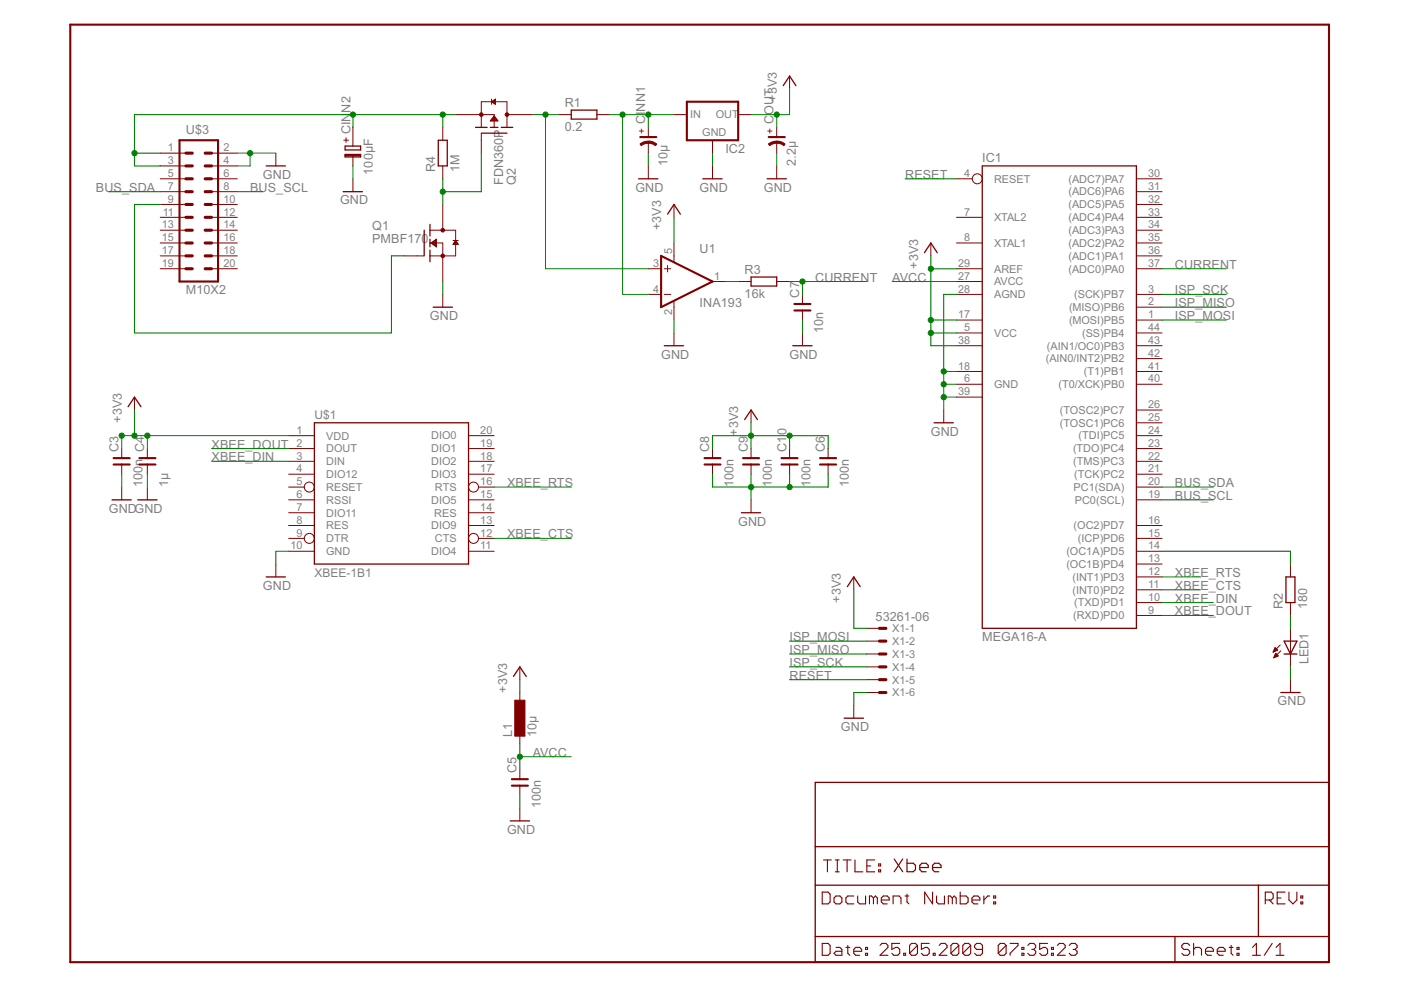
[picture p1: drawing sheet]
<svg xmlns="http://www.w3.org/2000/svg" width="297mm" height="210mm" viewBox="0 0 297 210" stroke-linecap="round" stroke-linejoin="round" font-family="sans-serif">
<g fill="#800000" stroke="#800000" stroke-width=".28">
<path d="M66.7 89.6h32.6z"/>
<path d="M99.3 89.6v30z"/>
<path d="M66.7 119.6h32.6z"/>
<path d="M66.7 89.6v30z"/>
<path d="M208.3 35.2h32.6z"/>
<path d="M240.9 35.2v98z"/>
<path d="M208.3 133.2h32.6z"/>
<path d="M208.3 35.2v98z"/>
<path d="M121.1 25.3h5.5z"/>
<path d="M121.1 23.3h5.5z"/>
<path d="M126.6 23.3v2z"/>
<path d="M121.1 23.3v2z"/>
<path d="M167.4 16.1l1.4 2.1z"/>
<path d="M167.4 16.1l-1.3 2.1z"/>
<path d="M142.9 43.3l1.4 2.1z"/>
<path d="M142.9 43.3l-1.4 2.1z"/>
<path d="M140.8 73.3h4.1z"/>
<path d="M149 37.9h4.1z"/>
<path d="M135.4 37.9h4.1z"/>
<path d="M162.6 37.9h4.1z"/>
<path d="M56.4 122.3h4.1z"/>
<path d="M23.7 106h4.1z"/>
<path d="M29.2 106h4.1z"/>
<path d="M28.5 84.2l1.4 2z"/>
<path d="M28.5 84.2l-1.3 2z"/>
<path d="M198 89.6h4.1z"/>
<path d="M108.2 174.1h4.1z"/>
<path d="M110.2 141.4l1.4 2z"/>
<path d="M110.2 141.4l-1.3 2z"/>
<path d="M159.2 60.6h5.5z"/>
<path d="M159.2 58.7h5.5z"/>
<path d="M164.7 58.7v1.9z"/>
<path d="M159.2 58.7v1.9z"/>
<path d="M168.1 73.3h4.1z"/>
<path d="M56.4 35.2h4.1z"/>
<path d="M91.2 50.7v.8z"/>
<path d="M91.2 51.5v.8z"/>
<path d="M91.2 47.6v1.2z"/>
<path d="M91.2 48.8v1.2z"/>
<path d="M91.2 53v1.3z"/>
<path d="M91.2 54.3v1.2z"/>
<path d="M89.9 48.8v5.5z"/>
<path d="M104.8 27h.8z"/>
<path d="M103.9 27h.9z"/>
<path d="M107.5 27h1.2z"/>
<path d="M106.3 27h1.2z"/>
<path d="M102 27h1.3z"/>
<path d="M100.8 27h1.2z"/>
<path d="M102 28.2h5.5z"/>
<path d="M94.8 29.7v5.5z"/>
<path d="M92.9 29.7v5.5z"/>
<path d="M92.9 29.7h1.9z"/>
<path d="M92.9 35.2h1.9z"/>
<path d="M91.8 65.1h4.1z"/>
<path d="M197.4 51.5l1.3 2.1z"/>
<path d="M197.4 51.5l-1.4 2.1z"/>
<path d="M157.2 108.7h4.1z"/>
<path d="M159.2 86.9l1.4 2.1z"/>
<path d="M159.2 86.9l-1.3 2.1z"/>
<path d="M181 122.3l1.4 2.1z"/>
<path d="M181 122.3l-1.3 2.1z"/>
<path d="M179 152.3h4.1z"/>
<path d="M73.2 33h1.6z"/>
<path d="M74.8 33h1.7z"/>
<path d="M73.2 31.8h3.3z"/>
<path d="M76.5 31v.8z"/>
<path d="M73.2 31v.8z"/>
<path d="M73.2 31h1.6z"/>
<path d="M74.8 31h1.7z"/>
<path d="M73.2 33v.3z"/>
<path d="M73.2 32.7v.3z"/>
<path d="M73.2 32.7h3.3z"/>
<path d="M76.5 32.7v.3z"/>
<path d="M76.5 33v.3z"/>
<path d="M73.2 33.3h3.3z"/>
<path d="M72.8 40.6h4.1z"/>
<path d="M275 135.9l-1.4 2.8z"/>
<path d="M272.2 135.9l1.4 2.8z"/>
<path d="M273.6 138.7h1.4z"/>
<path d="M272.2 138.7h1.4z"/>
<path d="M273.6 135.9h1.4z"/>
<path d="M272.2 135.9h1.4z"/>
<path d="M271.6 146.8h4.1z"/>
<path d="M274.6 122.3v5.5z"/>
<path d="M272.6 122.3v5.5z"/>
<path d="M272.6 122.3h2z"/>
<path d="M272.6 127.8h2z"/>
<path d="M172.8 204h76.3z"/>
<path d="M266.8 187.7h15z"/>
<path d="M172.8 198.6v5.4z"/>
<path d="M172.8 198.6h76.3z"/>
<path d="M172.8 187.7v10.9z"/>
<path d="M281.8 187.7v10.9z"/>
<path d="M249.1 198.6v5.4z"/>
<path d="M249.1 198.6h17.7z"/>
<path d="M249.1 204h32.7z"/>
<path d="M266.8 187.7v10.9z"/>
<path d="M172.8 187.7h94z"/>
<path d="M266.8 198.6h15z"/>
<path d="M281.8 198.6v5.4z"/>
<path d="M172.8 179.5v8.2z"/>
<path d="M172.8 165.9h109z"/>
<path d="M281.8 165.9v13.6z"/>
<path d="M172.8 179.5h109z"/>
<path d="M172.8 165.9v13.6z"/>
<path d="M281.8 179.5v8.2z"/>
</g>
<g fill="#800000" stroke="#800000" stroke-width=".21">
<path d="M61.2 92.4h5.5z"/>
<path d="M61.2 95.1h5.5z"/>
<path d="M61.2 97.8h5.5z"/>
<path d="M61.2 100.5h5.5z"/>
<path d="M61.2 103.3h3.3z"/>
<path d="M61.2 106h5.5z"/>
<path d="M61.2 108.7h5.5z"/>
<path d="M61.2 111.4h5.5z"/>
<path d="M61.2 114.2h3.3z"/>
<path d="M61.2 116.9h5.5z"/>
<path d="M99.3 116.9h5.5z"/>
<path d="M101.5 114.2h3.3z"/>
<path d="M99.3 111.4h5.5z"/>
<path d="M99.3 108.7h5.5z"/>
<path d="M99.3 106h5.5z"/>
<path d="M101.5 103.3h3.3z"/>
<path d="M99.3 100.5h5.5z"/>
<path d="M99.3 97.8h5.5z"/>
<path d="M99.3 95.1h5.5z"/>
<path d="M99.3 92.4h5.5z"/>
<path d="M240.9 37.9h5.5z"/>
<path d="M240.9 40.6h5.5z"/>
<path d="M240.9 43.3h5.5z"/>
<path d="M240.9 46.1h5.5z"/>
<path d="M240.9 48.8h5.5z"/>
<path d="M240.9 51.5h5.5z"/>
<path d="M240.9 54.3h5.5z"/>
<path d="M240.9 57h5.5z"/>
<path d="M240.9 62.4h5.5z"/>
<path d="M240.9 65.1h5.5z"/>
<path d="M240.9 67.9h5.5z"/>
<path d="M240.9 70.6h5.5z"/>
<path d="M240.9 73.3h5.5z"/>
<path d="M240.9 76h5.5z"/>
<path d="M240.9 78.8h5.5z"/>
<path d="M240.9 81.5h5.5z"/>
<path d="M240.9 86.9h5.5z"/>
<path d="M240.9 89.6h5.5z"/>
<path d="M240.9 92.4h5.5z"/>
<path d="M240.9 95.1h5.5z"/>
<path d="M240.9 97.8h5.5z"/>
<path d="M240.9 100.5h5.5z"/>
<path d="M240.9 103.3h5.5z"/>
<path d="M240.9 106h5.5z"/>
<path d="M202.8 62.4h5.5z"/>
<path d="M202.8 59.7h5.5z"/>
<path d="M202.8 57h5.5z"/>
<path d="M202.8 51.5h5.5z"/>
<path d="M202.8 46.1h5.5z"/>
<path d="M202.8 78.8h5.5z"/>
<path d="M202.8 84.2h5.5z"/>
<path d="M202.8 37.9h3.3z"/>
<path d="M240.9 130.5h5.5z"/>
<path d="M240.9 127.8h5.5z"/>
<path d="M240.9 125.1h5.5z"/>
<path d="M240.9 122.3h5.5z"/>
<path d="M240.9 119.6h5.5z"/>
<path d="M240.9 116.9h5.5z"/>
<path d="M240.9 114.2h5.5z"/>
<path d="M240.9 111.4h5.5z"/>
<path d="M202.8 67.9h5.5z"/>
<path d="M202.8 70.6h5.5z"/>
<path d="M202.8 73.3h5.5z"/>
<path d="M202.8 81.5h5.5z"/>
<path d="M142.9 24.3h2.7z"/>
<path d="M151.1 29.7v2.8z"/>
<path d="M156.5 24.3h2.7z"/>
<path d="M137.5 62.4h2.7z"/>
<path d="M137.5 57h2.7z"/>
<path d="M151.1 59.7h2.7z"/>
<path d="M141.5 56.3v1.4z"/>
<path d="M140.8 57h1.4z"/>
<path d="M140.8 62.4h1.4z"/>
<path d="M142.9 54.3v1.2z"/>
<path d="M142.9 63.9v1.2z"/>
<path d="M142.9 51.5v2.8z"/>
<path d="M142.9 65.1v2.8z"/>
<path d="M126.6 24.3h2.7z"/>
<path d="M118.4 24.3h2.7z"/>
<path d="M167.4 16.1v2.8z"/>
<path d="M142.9 43.3v2.8z"/>
<path d="M142.9 70.6v2.7z"/>
<path d="M137.5 27v2.1z"/>
<path d="M137.5 30.1v2.4z"/>
<path d="M164.7 27v2.1z"/>
<path d="M164.7 30.1v2.4z"/>
<path d="M151.1 35.2v2.7z"/>
<path d="M137.5 35.2v2.7z"/>
<path d="M164.7 35.2v2.7z"/>
<path d="M25.8 98.5v2z"/>
<path d="M25.8 95.1v2z"/>
<path d="M31.2 98.5v2z"/>
<path d="M31.2 95.1v2z"/>
<path d="M58.5 119.6v2.7z"/>
<path d="M25.8 103.3v2.7z"/>
<path d="M31.2 103.3v2.7z"/>
<path d="M28.5 84.2v2.7z"/>
<path d="M200.1 86.9v2.7z"/>
<path d="M110.2 155v2.7z"/>
<path d="M110.2 146.8v2.7z"/>
<path d="M110.2 166.6v2z"/>
<path d="M110.2 163.2v2z"/>
<path d="M110.2 171.3v2.8z"/>
<path d="M110.2 141.4v2.7z"/>
<path d="M175.6 98.5v2z"/>
<path d="M175.6 95.1v2z"/>
<path d="M164.7 59.7h2.7z"/>
<path d="M156.5 59.7h2.7z"/>
<path d="M170.1 65.8v2.1z"/>
<path d="M170.1 62.4v2.1z"/>
<path d="M170.1 70.6v2.7z"/>
<path d="M58.5 32.5v2.7z"/>
<path d="M34 32.5h5.4z"/>
<path d="M44.9 32.5h5.4z"/>
<path d="M34 35.2h5.4z"/>
<path d="M44.9 35.2h5.4z"/>
<path d="M34 37.9h5.4z"/>
<path d="M44.9 37.9h5.4z"/>
<path d="M34 40.6h5.4z"/>
<path d="M44.9 40.6h5.4z"/>
<path d="M34 43.3h5.4z"/>
<path d="M44.9 43.3h5.4z"/>
<path d="M34 46.1h5.4z"/>
<path d="M44.9 46.1h5.4z"/>
<path d="M34 48.8h5.4z"/>
<path d="M44.9 48.8h5.4z"/>
<path d="M34 51.5h5.4z"/>
<path d="M44.9 51.5h5.4z"/>
<path d="M34 54.3h5.4z"/>
<path d="M44.9 54.3h5.4z"/>
<path d="M34 57h5.4z"/>
<path d="M44.9 57h5.4z"/>
<path d="M93.9 54.3v5.4z"/>
<path d="M85.7 54.3h2.7z"/>
<path d="M88.4 54.3h1.5z"/>
<path d="M91.2 51.5h2.7z"/>
<path d="M93.9 51.5v2.8z"/>
<path d="M91.2 48.8h2.7z"/>
<path d="M91.2 54.3h2.7z"/>
<path d="M96.6 48.8v2.2z"/>
<path d="M96.6 51v3.3z"/>
<path d="M93.9 54.3h2.7z"/>
<path d="M93.9 48.8h2.7z"/>
<path d="M96.6 51h.6z"/>
<path d="M96.1 51h.5z"/>
<path d="M96.6 51l-.5 .8z"/>
<path d="M96.1 51.8h1.1z"/>
<path d="M96.6 51l.6 .8z"/>
<path d="M96.1 51.8h1z"/>
<path d="M96.2 51.7h.8z"/>
<path d="M96.2 51.5h.8z"/>
<path d="M96.3 51.4h.6z"/>
<path d="M96.4 51.3h.4z"/>
<path d="M96.5 51.1h.2z"/>
<path d="M91.4 51.5l1.1-.8z"/>
<path d="M92.5 50.7v1.6z"/>
<path d="M91.4 51.5l1.1 .8z"/>
<path d="M92.3 52.2h.2z"/>
<path d="M92.1 52h.4z"/>
<path d="M91.9 51.9h.6z"/>
<path d="M91.8 51.8h.7z"/>
<path d="M91.6 51.7h.9z"/>
<path d="M91.4 51.5h1.1z"/>
<path d="M91.6 51.4h.9z"/>
<path d="M91.8 51.3h.7z"/>
<path d="M91.9 51.1h.6z"/>
<path d="M92.1 51h.4z"/>
<path d="M92.3 50.9h.2z"/>
<path d="M93.9 43.3v5.5z"/>
<path d="M96.6 24.3h5.4z"/>
<path d="M102 29.7v2.8z"/>
<path d="M102 28.3v1.4z"/>
<path d="M104.8 24.3v2.7z"/>
<path d="M102 24.3h2.8z"/>
<path d="M107.5 24.3v2.7z"/>
<path d="M102 24.3v2.7z"/>
<path d="M104.2 21.6h3.3z"/>
<path d="M102 21.6h2.2z"/>
<path d="M102 21.6v2.7z"/>
<path d="M107.5 21.6v2.7z"/>
<path d="M104.2 21.6v.5z"/>
<path d="M104.2 21v.6z"/>
<path d="M104.2 21.6l.9-.6z"/>
<path d="M105.1 21v1.1z"/>
<path d="M104.2 21.6l.9 .5z"/>
<path d="M104.9 22h.2z"/>
<path d="M104.7 21.9h.4z"/>
<path d="M104.5 21.8h.6z"/>
<path d="M104.3 21.6h.8z"/>
<path d="M104.4 21.5h.7z"/>
<path d="M104.6 21.4h.5z"/>
<path d="M104.8 21.2h.3z"/>
<path d="M104.8 24.6l.8 1.1z"/>
<path d="M103.9 25.7h1.7z"/>
<path d="M104.8 24.6l-.9 1.1z"/>
<path d="M104 25.6h1.5z"/>
<path d="M104.1 25.4h1.3z"/>
<path d="M104.2 25.3h1.1z"/>
<path d="M104.3 25.2h.9z"/>
<path d="M104.4 25h.7z"/>
<path d="M104.5 24.9h.5z"/>
<path d="M104.6 24.8h.3z"/>
<path d="M104.7 24.6h.1z"/>
<path d="M107.5 24.3h5.4z"/>
<path d="M93.9 27v2.7z"/>
<path d="M93.9 35.2v2.7z"/>
<path d="M93.9 62.4v2.7z"/>
<path d="M197.4 51.5v2.8z"/>
<path d="M151.1 98.5v2z"/>
<path d="M151.1 95.1v2z"/>
<path d="M159.2 98.5v2z"/>
<path d="M159.2 95.1v2z"/>
<path d="M167.4 98.5v2z"/>
<path d="M167.4 95.1v2z"/>
<path d="M159.2 106v2.7z"/>
<path d="M159.2 86.9v2.7z"/>
<path d="M183.7 133.2h2.8z"/>
<path d="M183.7 135.9h2.8z"/>
<path d="M183.7 138.7h2.8z"/>
<path d="M183.7 141.4h2.8z"/>
<path d="M183.7 144.1h2.8z"/>
<path d="M183.7 146.8h2.8z"/>
<path d="M181 122.3v2.8z"/>
<path d="M181 149.5v2.8z"/>
<path d="M74.8 33v2.2z"/>
<path d="M74.8 27v4z"/>
<path d="M72.9 29.7h1z"/>
<path d="M73.4 29.2v1z"/>
<path d="M74.8 37.9v2.7z"/>
<path d="M273.6 138.7v2.7z"/>
<path d="M273.6 133.2v2.7z"/>
<path d="M273.6 135.9v2.8z"/>
<path d="M271.4 136.8l-1.5 1.5z"/>
<path d="M270.1 139.5l1.5-1.5z"/>
<path d="M270.3 137.3l-.4 1z"/>
<path d="M270.3 137.3l.6 .5z"/>
<path d="M269.9 138.3l1-.5z"/>
<path d="M270 138.1h.3z"/>
<path d="M270.1 138h.5z"/>
<path d="M270.1 137.8h.8z"/>
<path d="M270.2 137.7h.5z"/>
<path d="M270.2 137.6h.4z"/>
<path d="M270.3 137.4h.2z"/>
<path d="M270.5 138.5l-.4 1z"/>
<path d="M270.5 138.5l.5 .6z"/>
<path d="M270.1 139.5l.9-.4z"/>
<path d="M270.1 139.4h.1z"/>
<path d="M270.2 139.3h.4z"/>
<path d="M270.2 139.1h.6z"/>
<path d="M270.3 139h.7z"/>
<path d="M270.3 138.9h.5z"/>
<path d="M270.4 138.7h.3z"/>
<path d="M270.4 138.6h.2z"/>
<path d="M273.6 144.1v2.7z"/>
<path d="M273.6 119.6v2.7z"/>
<path d="M273.6 127.8v2.7z"/>
<path d="M137.5 29.9l.7 .1 1 .5-.2 .4-.8-.4-.7-.1z" fill-rule="evenodd"/>
<path d="M135.7 30.5l.6-.3 1.2-.3v.5l-.8 .1-.7 .4z" fill-rule="evenodd"/>
<path d="M164.7 29.9l.7 .1 1.1 .5-.3 .4-.7-.4-.8-.1z" fill-rule="evenodd"/>
<path d="M162.9 30.5l.6-.3 1.2-.3v.5l-.8 .1-.7 .4z" fill-rule="evenodd"/>
<circle cx="93.9" cy="54.3" r=".38"/>
<circle cx="93.9" cy="48.8" r=".38"/>
<circle cx="102" cy="24.3" r=".38"/>
<circle cx="107.5" cy="24.3" r=".38"/>
</g>
<g fill="none" stroke="#800000" stroke-width=".21">
<circle cx="207.2" cy="37.9" r="1.06"/>
<circle cx="65.6" cy="114.2" r="1.06"/>
<circle cx="65.6" cy="103.3" r="1.06"/>
<circle cx="100.4" cy="114.2" r="1.06"/>
<circle cx="100.4" cy="103.3" r="1.06"/>
</g>
<g fill="#800000" stroke="#800000" stroke-width=".44">
<path d="M145.6 29.7h10.9z"/>
<path d="M156.5 21.6v8.1z"/>
<path d="M145.6 21.6h10.9z"/>
<path d="M145.6 21.6v8.1z"/>
<path d="M140.2 54.3v10.8z"/>
<path d="M140.2 54.3l10.9 5.4z"/>
<path d="M140.2 65.1l10.9-5.4z"/>
<path d="M135.7 29.1h1.8z"/>
<path d="M137.5 29.1h1.6z"/>
<path d="M163 29.1h1.7z"/>
<path d="M164.7 29.1h1.7z"/>
<path d="M24.1 97.1h1.7z"/>
<path d="M25.8 97.1h1.7z"/>
<path d="M24.1 98.5h1.7z"/>
<path d="M25.8 98.5h1.7z"/>
<path d="M29.5 97.1h1.7z"/>
<path d="M31.2 97.1h1.8z"/>
<path d="M29.5 98.5h1.7z"/>
<path d="M31.2 98.5h1.8z"/>
<path d="M108.5 165.2h1.7z"/>
<path d="M110.2 165.2h1.7z"/>
<path d="M108.5 166.6h1.7z"/>
<path d="M110.2 166.6h1.7z"/>
<path d="M173.9 97.1h1.7z"/>
<path d="M175.6 97.1h1.7z"/>
<path d="M173.9 98.5h1.7z"/>
<path d="M175.6 98.5h1.7z"/>
<path d="M168.4 64.5h1.7z"/>
<path d="M170.1 64.5h1.7z"/>
<path d="M168.4 65.8h1.7z"/>
<path d="M170.1 65.8h1.7z"/>
<path d="M38.1 29.7v30z"/>
<path d="M38.1 59.7h8.1z"/>
<path d="M46.2 29.7v30z"/>
<path d="M38.1 29.7h8.1z"/>
<path d="M149.4 97.1h1.7z"/>
<path d="M151.1 97.1h1.7z"/>
<path d="M149.4 98.5h1.7z"/>
<path d="M151.1 98.5h1.7z"/>
<path d="M157.5 97.1h1.7z"/>
<path d="M159.2 97.1h1.7z"/>
<path d="M157.5 98.5h1.7z"/>
<path d="M159.2 98.5h1.7z"/>
<path d="M165.7 97.1h1.7z"/>
<path d="M167.4 97.1h1.7z"/>
<path d="M165.7 98.5h1.7z"/>
<path d="M167.4 98.5h1.7z"/>
<path d="M14.9 5.2h266.9z"/>
<path d="M281.8 5.2v198.8z"/>
<path d="M14.9 5.2v198.8z"/>
<path d="M14.9 204h266.9z"/>
</g>
<path d="M109.1 148.5h2.2v7.6h-2.2z" fill="#800000" stroke="#800000" stroke-width=".21"/>
<g fill="#800000" stroke="#800000" stroke-width=".66">
<path d="M39.4 37.9h1.4z"/>
<path d="M39.4 35.2h1.4z"/>
<path d="M39.4 32.5h1.4z"/>
<path d="M39.4 43.3h1.4z"/>
<path d="M39.4 40.6h1.4z"/>
<path d="M39.4 46.1h1.4z"/>
<path d="M39.4 48.8h1.4z"/>
<path d="M39.4 51.5h1.4z"/>
<path d="M39.4 54.3h1.4z"/>
<path d="M39.4 57h1.4z"/>
<path d="M43.5 51.5h1.4z"/>
<path d="M43.5 54.3h1.4z"/>
<path d="M43.5 57h1.4z"/>
<path d="M43.5 46.1h1.4z"/>
<path d="M43.5 48.8h1.4z"/>
<path d="M43.5 43.3h1.4z"/>
<path d="M43.5 40.6h1.4z"/>
<path d="M43.5 37.9h1.4z"/>
<path d="M43.5 35.2h1.4z"/>
<path d="M43.5 32.5h1.4z"/>
<path d="M186.5 133.2h1.3z"/>
<path d="M186.5 135.9h1.3z"/>
<path d="M186.5 138.7h1.3z"/>
<path d="M186.5 141.4h1.3z"/>
<path d="M186.5 144.1h1.3z"/>
<path d="M186.5 146.8h1.3z"/>
</g>
<g fill="#800000" stroke="#800000" stroke-width=".23">
<path d="M174.3 200v2.5z"/>
<path d="M174.3 202.5h1.3z"/>
<path d="M176 202.1l-.4 .4z"/>
<path d="M176 200.4v1.7z"/>
<path d="M175.6 200l.4 .4z"/>
<path d="M174.3 200h1.3z"/>
<path d="M177.2 200.9h.9z"/>
<path d="M178.1 200.9l.4 .4z"/>
<path d="M178.5 201.3v1.2z"/>
<path d="M177.2 202.5h1.3z"/>
<path d="M176.8 202.1l.4 .4z"/>
<path d="M176.8 202.1l.4-.4z"/>
<path d="M177.2 201.7h1.3z"/>
<path d="M179.7 200.4v1.7z"/>
<path d="M179.7 202.1l.5 .4z"/>
<path d="M179.3 200.9h.9z"/>
<path d="M181.4 202.5h.9z"/>
<path d="M181 202.1l.4 .4z"/>
<path d="M181 201.3v.8z"/>
<path d="M181.4 200.9l-.4 .4z"/>
<path d="M181.4 200.9h.9z"/>
<path d="M182.3 200.9l.4 .4z"/>
<path d="M182.7 201.3v.4z"/>
<path d="M181 201.7h1.7z"/>
<path d="M183.5 200.9h.4z"/>
<path d="M183.9 200.9v.4z"/>
<path d="M183.5 201.3h.4z"/>
<path d="M183.5 200.9v.4z"/>
<path d="M183.5 202.1h.4z"/>
<path d="M183.9 202.1v.4z"/>
<path d="M183.5 202.5h.4z"/>
<path d="M183.5 202.1v.4z"/>
<path d="M186.6 202.5h1.7z"/>
<path d="M186.6 202.5l1.7-1.6z"/>
<path d="M188.3 200.4v.5z"/>
<path d="M187.8 200l.5 .4z"/>
<path d="M187 200h.8z"/>
<path d="M187 200l-.4 .4z"/>
<path d="M189.1 200h1.7z"/>
<path d="M189.1 200v1.3z"/>
<path d="M189.1 201.3l.8-.4z"/>
<path d="M189.9 200.9h.4z"/>
<path d="M190.3 200.9l.5 .4z"/>
<path d="M190.8 201.3v.8z"/>
<path d="M190.8 202.1l-.5 .4z"/>
<path d="M189.5 202.5h.8z"/>
<path d="M189.1 202.1l.4 .4z"/>
<path d="M191.6 202.1v.4z"/>
<path d="M191.6 202.1h.4z"/>
<path d="M192 202.1v.4z"/>
<path d="M191.6 202.5h.4z"/>
<path d="M192.8 200.4v1.7z"/>
<path d="M193.3 200l-.5 .4z"/>
<path d="M193.3 200h.8z"/>
<path d="M194.1 200l.4 .4z"/>
<path d="M194.5 200.4v1.7z"/>
<path d="M194.5 202.1l-.4 .4z"/>
<path d="M193.3 202.5h.8z"/>
<path d="M192.8 202.1l.5 .4z"/>
<path d="M192.8 202.1l1.7-1.7z"/>
<path d="M195.3 200h1.7z"/>
<path d="M195.3 200v1.3z"/>
<path d="M195.3 201.3l.9-.4z"/>
<path d="M196.2 200.9h.4z"/>
<path d="M196.6 200.9l.4 .4z"/>
<path d="M197 201.3v.8z"/>
<path d="M197 202.1l-.4 .4z"/>
<path d="M195.8 202.5h.8z"/>
<path d="M195.3 202.1l.5 .4z"/>
<path d="M197.9 202.1v.4z"/>
<path d="M197.9 202.1h.4z"/>
<path d="M198.3 202.1v.4z"/>
<path d="M197.9 202.5h.4z"/>
<path d="M199.1 202.5h1.7z"/>
<path d="M200.8 200.9l-1.7 1.6z"/>
<path d="M200.8 200.4v.5z"/>
<path d="M200.4 200l.4 .4z"/>
<path d="M199.5 200h.9z"/>
<path d="M199.1 200.4l.4-.4z"/>
<path d="M201.6 200.4v1.7z"/>
<path d="M201.6 200.4l.4-.4z"/>
<path d="M202 200h.9z"/>
<path d="M202.9 200l.4 .4z"/>
<path d="M203.3 200.4v1.7z"/>
<path d="M203.3 202.1l-.4 .4z"/>
<path d="M202 202.5h.9z"/>
<path d="M201.6 202.1l.4 .4z"/>
<path d="M203.3 200.4l-1.7 1.7z"/>
<path d="M204.1 200.4v1.7z"/>
<path d="M204.1 200.4l.5-.4z"/>
<path d="M204.6 200h.8z"/>
<path d="M205.4 200l.4 .4z"/>
<path d="M205.8 200.4v1.7z"/>
<path d="M205.8 202.1l-.4 .4z"/>
<path d="M204.6 202.5h.8z"/>
<path d="M204.1 202.1l.5 .4z"/>
<path d="M204.1 202.1l1.7-1.7z"/>
<path d="M206.6 202.1l.5 .4z"/>
<path d="M207.1 202.5h.8z"/>
<path d="M207.9 202.5l.4-.4z"/>
<path d="M208.3 200.4v1.7z"/>
<path d="M207.9 200l.4 .4z"/>
<path d="M207.1 200h.8z"/>
<path d="M207.1 200l-.5 .4z"/>
<path d="M206.6 200.4v.5z"/>
<path d="M206.6 200.9l.5 .4z"/>
<path d="M207.1 201.3h1.2z"/>
<path d="M211.6 200.4v1.7z"/>
<path d="M211.6 200.4l.5-.4z"/>
<path d="M212.1 200h.8z"/>
<path d="M212.9 200l.4 .4z"/>
<path d="M213.3 200.4v1.7z"/>
<path d="M213.3 202.1l-.4 .4z"/>
<path d="M212.1 202.5h.8z"/>
<path d="M211.6 202.1l.5 .4z"/>
<path d="M213.3 200.4l-1.7 1.7z"/>
<path d="M214.2 200h1.6z"/>
<path d="M215.8 200v.4z"/>
<path d="M215.8 200.4l-1.6 1.7z"/>
<path d="M214.2 202.1v.4z"/>
<path d="M216.7 200.9h.4z"/>
<path d="M217.1 200.9v.4z"/>
<path d="M216.7 201.3h.4z"/>
<path d="M216.7 200.9v.4z"/>
<path d="M216.7 202.1h.4z"/>
<path d="M217.1 202.1v.4z"/>
<path d="M216.7 202.5h.4z"/>
<path d="M216.7 202.1v.4z"/>
<path d="M217.9 200.4l.4-.4z"/>
<path d="M218.3 200h.9z"/>
<path d="M219.2 200l.4 .4z"/>
<path d="M219.6 200.4v.5z"/>
<path d="M219.6 200.9l-.4 .4z"/>
<path d="M218.8 201.3h.4z"/>
<path d="M219.2 201.3l.4 .4z"/>
<path d="M219.6 201.7v.4z"/>
<path d="M219.6 202.1l-.4 .4z"/>
<path d="M218.3 202.5h.9z"/>
<path d="M217.9 202.1l.4 .4z"/>
<path d="M220.4 200h1.7z"/>
<path d="M220.4 200v1.3z"/>
<path d="M220.4 201.3l.9-.4z"/>
<path d="M221.3 200.9h.4z"/>
<path d="M221.7 200.9l.4 .4z"/>
<path d="M222.1 201.3v.8z"/>
<path d="M222.1 202.1l-.4 .4z"/>
<path d="M220.9 202.5h.8z"/>
<path d="M220.4 202.1l.5 .4z"/>
<path d="M222.9 200.9h.5z"/>
<path d="M223.4 200.9v.4z"/>
<path d="M222.9 201.3h.5z"/>
<path d="M222.9 200.9v.4z"/>
<path d="M222.9 202.1h.5z"/>
<path d="M223.4 202.1v.4z"/>
<path d="M222.9 202.5h.5z"/>
<path d="M222.9 202.1v.4z"/>
<path d="M224.2 202.5h1.6z"/>
<path d="M224.2 202.5l1.6-1.6z"/>
<path d="M225.8 200.4v.5z"/>
<path d="M225.4 200l.4 .4z"/>
<path d="M224.6 200h.8z"/>
<path d="M224.6 200l-.4 .4z"/>
<path d="M226.7 200.4l.4-.4z"/>
<path d="M227.1 200h.8z"/>
<path d="M227.9 200l.5 .4z"/>
<path d="M228.4 200.4v.5z"/>
<path d="M228.4 200.9l-.5 .4z"/>
<path d="M227.5 201.3h.4z"/>
<path d="M227.9 201.3l.5 .4z"/>
<path d="M228.4 201.7v.4z"/>
<path d="M228.4 202.1l-.5 .4z"/>
<path d="M227.1 202.5h.8z"/>
<path d="M226.7 202.1l.4 .4z"/>
<path d="M251.8 200l.4 .4z"/>
<path d="M251 200h.8z"/>
<path d="M251 200l-.4 .4z"/>
<path d="M250.6 200.4v.5z"/>
<path d="M250.6 200.9l.4 .4z"/>
<path d="M251 201.3h.8z"/>
<path d="M251.8 201.3l.4 .4z"/>
<path d="M252.2 201.7v.4z"/>
<path d="M252.2 202.1l-.4 .4z"/>
<path d="M251 202.5h.8z"/>
<path d="M250.6 202.1l.4 .4z"/>
<path d="M253.1 200v2.5z"/>
<path d="M253.5 200.9l-.4 .4z"/>
<path d="M253.5 200.9h.8z"/>
<path d="M254.3 200.9l.4 .4z"/>
<path d="M254.7 201.3v1.2z"/>
<path d="M256 202.5h.8z"/>
<path d="M255.6 202.1l.4 .4z"/>
<path d="M255.6 201.3v.8z"/>
<path d="M255.6 201.3l.4-.4z"/>
<path d="M256 200.9h.8z"/>
<path d="M256.8 200.9l.5 .4z"/>
<path d="M257.3 201.3v.4z"/>
<path d="M255.6 201.7h1.7z"/>
<path d="M258.5 202.5h.9z"/>
<path d="M258.1 202.1l.4 .4z"/>
<path d="M258.1 201.3v.8z"/>
<path d="M258.1 201.3l.4-.4z"/>
<path d="M258.5 200.9h.9z"/>
<path d="M259.4 200.9l.4 .4z"/>
<path d="M259.8 201.3v.4z"/>
<path d="M258.1 201.7h1.7z"/>
<path d="M261 200.4v1.7z"/>
<path d="M261 202.1l.4 .4z"/>
<path d="M260.6 200.9h.8z"/>
<path d="M262.3 200.9h.4z"/>
<path d="M262.7 200.9v.4z"/>
<path d="M262.3 201.3h.4z"/>
<path d="M262.3 200.9v.4z"/>
<path d="M262.3 202.1h.4z"/>
<path d="M262.7 202.1v.4z"/>
<path d="M262.3 202.5h.4z"/>
<path d="M262.3 202.1v.4z"/>
<path d="M266.4 200l-.8 .9z"/>
<path d="M266.4 200v2.5z"/>
<path d="M265.6 202.5h1.6z"/>
<path d="M269.7 200l-1.6 2.5z"/>
<path d="M270.6 200.9l.8-.9z"/>
<path d="M271.4 200v2.5z"/>
<path d="M270.6 202.5h1.6z"/>
<path d="M268.3 189.1v2.5z"/>
<path d="M268.3 189.1h1.2z"/>
<path d="M269.5 189.1l.4 .5z"/>
<path d="M269.9 189.6v.8z"/>
<path d="M269.9 190.4l-.4 .4z"/>
<path d="M268.3 190.8h1.2z"/>
<path d="M269.1 190.8l.8 .8z"/>
<path d="M270.8 189.1h1.7z"/>
<path d="M270.8 189.1v2.5z"/>
<path d="M270.8 191.6h1.7z"/>
<path d="M270.8 190.4h.8z"/>
<path d="M273.3 189.1v1.7z"/>
<path d="M273.3 190.8l.8 .8z"/>
<path d="M274.1 191.6l.9-.8z"/>
<path d="M275 189.1v1.7z"/>
<path d="M275.8 190h.4z"/>
<path d="M276.2 190v.4z"/>
<path d="M275.8 190.4h.4z"/>
<path d="M275.8 190v.4z"/>
<path d="M275.8 191.2h.4z"/>
<path d="M276.2 191.2v.4z"/>
<path d="M275.8 191.6h.4z"/>
<path d="M275.8 191.2v.4z"/>
<path d="M175.4 182.3v2.5z"/>
<path d="M174.6 182.3h1.7z"/>
<path d="M177.1 184.8h.8z"/>
<path d="M177.5 182.3v2.5z"/>
<path d="M177.1 182.3h.8z"/>
<path d="M179.6 182.3v2.5z"/>
<path d="M178.8 182.3h1.6z"/>
<path d="M181.3 182.3v2.5z"/>
<path d="M181.3 184.8h1.6z"/>
<path d="M183.8 182.3h1.7z"/>
<path d="M183.8 182.3v2.5z"/>
<path d="M183.8 184.8h1.7z"/>
<path d="M183.8 183.6h.8z"/>
<path d="M186.3 183.2h.4z"/>
<path d="M186.7 183.2v.4z"/>
<path d="M186.3 183.6h.4z"/>
<path d="M186.3 183.2v.4z"/>
<path d="M186.3 184.4h.4z"/>
<path d="M186.7 184.4v.4z"/>
<path d="M186.3 184.8h.4z"/>
<path d="M186.3 184.4v.4z"/>
<path d="M174.3 189.1v2.5z"/>
<path d="M174.3 191.6h1.3z"/>
<path d="M175.6 191.6l.4-.4z"/>
<path d="M176 189.6v1.6z"/>
<path d="M175.6 189.1l.4 .5z"/>
<path d="M174.3 189.1h1.3z"/>
<path d="M177.2 191.6h.9z"/>
<path d="M178.1 191.6l.4-.4z"/>
<path d="M178.5 190.4v.8z"/>
<path d="M178.1 190l.4 .4z"/>
<path d="M177.2 190h.9z"/>
<path d="M177.2 190l-.4 .4z"/>
<path d="M176.8 190.4v.8z"/>
<path d="M176.8 191.2l.4 .4z"/>
<path d="M179.7 190h1.3z"/>
<path d="M179.7 190l-.4 .4z"/>
<path d="M179.3 190.4v.8z"/>
<path d="M179.3 191.2l.4 .4z"/>
<path d="M179.7 191.6h1.3z"/>
<path d="M181.8 190v1.2z"/>
<path d="M181.8 191.2l.5 .4z"/>
<path d="M182.3 191.6h1.2z"/>
<path d="M183.5 190v1.6z"/>
<path d="M184.3 190v1.6z"/>
<path d="M184.3 190h.5z"/>
<path d="M184.8 190l.4 .4z"/>
<path d="M185.2 190.4v1.2z"/>
<path d="M185.2 190.4l.4-.4z"/>
<path d="M185.6 190l.4 .4z"/>
<path d="M186 190.4v1.2z"/>
<path d="M187.3 191.6h.8z"/>
<path d="M186.9 191.2l.4 .4z"/>
<path d="M186.9 190.4v.8z"/>
<path d="M187.3 190l-.4 .4z"/>
<path d="M187.3 190h.8z"/>
<path d="M188.1 190l.4 .4z"/>
<path d="M188.5 190.4v.4z"/>
<path d="M186.9 190.8h1.6z"/>
<path d="M189.4 190v1.6z"/>
<path d="M189.4 190h1.2z"/>
<path d="M190.6 190l.4 .4z"/>
<path d="M191 190.4v1.2z"/>
<path d="M192.3 189.6v1.6z"/>
<path d="M192.3 191.2l.4 .4z"/>
<path d="M191.9 190h.8z"/>
<path d="M196 189.1v2.5z"/>
<path d="M196 189.1l1.7 2.5z"/>
<path d="M197.7 189.1v2.5z"/>
<path d="M198.6 190v1.2z"/>
<path d="M198.6 191.2l.4 .4z"/>
<path d="M199 191.6h1.2z"/>
<path d="M200.2 190v1.6z"/>
<path d="M201.1 190v1.6z"/>
<path d="M201.1 190h.4z"/>
<path d="M201.5 190l.4 .4z"/>
<path d="M201.9 190.4v1.2z"/>
<path d="M202.3 190l-.4 .4z"/>
<path d="M202.3 190l.4 .4z"/>
<path d="M202.7 190.4v1.2z"/>
<path d="M203.6 189.1v2.5z"/>
<path d="M203.6 191.6h1.2z"/>
<path d="M204.8 191.6l.5-.4z"/>
<path d="M205.3 190.4v.8z"/>
<path d="M204.8 190l.5 .4z"/>
<path d="M203.6 190h1.2z"/>
<path d="M206.5 191.6h.8z"/>
<path d="M206.1 191.2l.4 .4z"/>
<path d="M206.1 190.4v.8z"/>
<path d="M206.5 190l-.4 .4z"/>
<path d="M206.5 190h.8z"/>
<path d="M207.3 190l.5 .4z"/>
<path d="M207.8 190.4v.4z"/>
<path d="M206.1 190.8h1.7z"/>
<path d="M208.6 190v1.6z"/>
<path d="M209.4 190l-.8 .8z"/>
<path d="M209.4 190h.4z"/>
<path d="M210.7 190h.4z"/>
<path d="M211.1 190v.4z"/>
<path d="M210.7 190.4h.4z"/>
<path d="M210.7 190v.4z"/>
<path d="M210.7 191.2h.4z"/>
<path d="M211.1 191.2v.4z"/>
<path d="M210.7 191.6h.4z"/>
<path d="M210.7 191.2v.4z"/>
</g>
<g fill="#800000" stroke="#800000" stroke-width=".25">
<path d="M189.6 182.1l1.8 2.7z"/>
<path d="M191.4 182.1l-1.8 2.7z"/>
<path d="M192.3 182.1v2.7z"/>
<path d="M192.3 184.8h1.3z"/>
<path d="M193.6 184.8l.5-.4z"/>
<path d="M194.1 183.5v.9z"/>
<path d="M193.6 183l.5 .5z"/>
<path d="M192.3 183h1.3z"/>
<path d="M195.5 184.8h.8z"/>
<path d="M195 184.4l.5 .4z"/>
<path d="M195 183.5v.9z"/>
<path d="M195 183.5l.5-.5z"/>
<path d="M195.5 183h.8z"/>
<path d="M196.3 183l.5 .5z"/>
<path d="M196.8 183.5v.4z"/>
<path d="M195 183.9h1.8z"/>
<path d="M198.2 184.8h.9z"/>
<path d="M197.7 184.4l.5 .4z"/>
<path d="M197.7 183.5v.9z"/>
<path d="M197.7 183.5l.5-.5z"/>
<path d="M198.2 183h.9z"/>
<path d="M199.1 183l.4 .5z"/>
<path d="M199.5 183.5v.4z"/>
<path d="M197.7 183.9h1.8z"/>
</g>
<g fill="#008000" stroke="#008000" stroke-width=".21">
<path d="M142.9 67.9v2.7z"/>
<path d="M151.1 32.5v2.7z"/>
<path d="M137.5 32.5v2.7z"/>
<path d="M164.7 32.5v2.7z"/>
<path d="M58.5 116.9h2.7z"/>
<path d="M58.5 116.9v2.7z"/>
<path d="M25.8 100.5v2.8z"/>
<path d="M31.2 100.5v2.8z"/>
<path d="M200.1 84.2h2.7z"/>
<path d="M200.1 84.2v2.7z"/>
<path d="M200.1 81.5h2.7z"/>
<path d="M200.1 81.5v2.7z"/>
<path d="M200.1 78.8h2.7z"/>
<path d="M200.1 78.8v2.7z"/>
<path d="M110.2 168.6v2.7z"/>
<path d="M170.1 67.9v2.7z"/>
<path d="M50.3 32.5h2.7z"/>
<path d="M53 32.5h5.5z"/>
<path d="M50.3 35.2h2.7z"/>
<path d="M53 32.5v2.7z"/>
<path d="M74.8 35.2v2.7z"/>
<path d="M129.3 24.3h2.7z"/>
<path d="M132 62.4h5.5z"/>
<path d="M132 24.3v38.1z"/>
<path d="M132 24.3h5.5z"/>
<path d="M137.5 24.3h5.4z"/>
<path d="M137.5 24.3v2.7z"/>
<path d="M142.9 46.1v5.4z"/>
<path d="M167.4 18.9v5.4z"/>
<path d="M159.2 24.3h5.5z"/>
<path d="M164.7 24.3h2.7z"/>
<path d="M164.7 24.3v2.7z"/>
<path d="M31.2 92.4h30z"/>
<path d="M31.2 92.4v2.7z"/>
<path d="M28.5 92.4h2.7z"/>
<path d="M25.8 92.4h2.7z"/>
<path d="M25.8 92.4v2.7z"/>
<path d="M28.5 86.9v5.5z"/>
<path d="M110.2 144.1v2.7z"/>
<path d="M115.7 57h21.8z"/>
<path d="M115.7 24.3v32.7z"/>
<path d="M115.7 24.3h2.7z"/>
<path d="M44.9 95.1h16.3z"/>
<path d="M246.4 130.5h10.9z"/>
<path d="M104.8 103.3h16.3z"/>
<path d="M246.4 122.3h8.2z"/>
<path d="M104.8 114.2h16.3z"/>
<path d="M246.4 125.1h8.2z"/>
<path d="M246.4 57h13.6z"/>
<path d="M167.4 59.7h2.7z"/>
<path d="M170.1 59.7v2.7z"/>
<path d="M170.1 59.7h13.6z"/>
<path d="M246.4 103.3h10.9z"/>
<path d="M110.2 157.7v2.7z"/>
<path d="M110.2 160.4v2.8z"/>
<path d="M110.2 160.4h10.9z"/>
<path d="M189.2 59.7h13.6z"/>
<path d="M153.8 59.7h2.7z"/>
<path d="M200.1 37.9h2.7z"/>
<path d="M246.4 127.8h10.9z"/>
<path d="M44.9 97.8h16.3z"/>
<path d="M50.3 40.6h5.5z"/>
<path d="M246.4 106h10.9z"/>
<circle cx="200.1" cy="78.8" r=".55"/>
<circle cx="200.1" cy="81.5" r=".55"/>
<circle cx="200.1" cy="84.2" r=".55"/>
<circle cx="53" cy="32.5" r=".55"/>
<circle cx="159.2" cy="103.3" r=".55"/>
<circle cx="167.4" cy="103.3" r=".55"/>
<circle cx="132" cy="24.3" r=".55"/>
<circle cx="137.5" cy="24.3" r=".55"/>
<circle cx="164.7" cy="24.3" r=".55"/>
<circle cx="31.2" cy="92.4" r=".55"/>
<circle cx="28.5" cy="92.4" r=".55"/>
<circle cx="25.8" cy="92.4" r=".55"/>
<circle cx="197.4" cy="57" r=".55"/>
<circle cx="197.4" cy="70.6" r=".55"/>
<circle cx="197.4" cy="67.9" r=".55"/>
<circle cx="167.4" cy="92.4" r=".55"/>
<circle cx="159.2" cy="92.4" r=".55"/>
<circle cx="115.7" cy="24.3" r=".55"/>
<circle cx="170.1" cy="59.7" r=".55"/>
<circle cx="110.2" cy="160.4" r=".55"/>
<circle cx="93.9" cy="24.3" r=".55"/>
<circle cx="74.8" cy="24.3" r=".55"/>
<circle cx="28.5" cy="32.5" r=".55"/>
<circle cx="93.9" cy="40.6" r=".55"/>
</g>
<g fill="#008000" stroke="#008000" stroke-width=".23">
<path d="M200.1 62.4v16.4z"/>
<path d="M200.1 62.4h2.7z"/>
<path d="M93.9 59.7v2.7z"/>
<path d="M167.4 100.5v2.8z"/>
<path d="M159.2 103.3h8.2z"/>
<path d="M159.2 100.5v2.8z"/>
<path d="M151.1 103.3h8.1z"/>
<path d="M151.1 100.5v2.8z"/>
<path d="M159.2 103.3v2.7z"/>
<path d="M175.6 100.5v2.8z"/>
<path d="M167.4 103.3h8.2z"/>
<path d="M181 146.8h2.7z"/>
<path d="M181 146.8v2.7z"/>
<path d="M273.6 141.4v2.7z"/>
<path d="M197.4 73.3h5.4z"/>
<path d="M197.4 70.6h5.4z"/>
<path d="M197.4 70.6v2.7z"/>
<path d="M197.4 67.9h5.4z"/>
<path d="M197.4 67.9v2.7z"/>
<path d="M197.4 57v10.9z"/>
<path d="M197.4 54.3v2.7z"/>
<path d="M197.4 57h5.4z"/>
<path d="M151.1 92.4v2.7z"/>
<path d="M151.1 92.4h8.1z"/>
<path d="M159.2 92.4v2.7z"/>
<path d="M159.2 92.4h8.2z"/>
<path d="M167.4 92.4v2.7z"/>
<path d="M159.2 89.6v2.8z"/>
<path d="M175.6 92.4v2.7z"/>
<path d="M167.4 92.4h8.2z"/>
<path d="M181 133.2h2.7z"/>
<path d="M181 125.1v8.1z"/>
<path d="M112.9 24.3h2.8z"/>
<path d="M23.1 40.6h10.9z"/>
<path d="M28.5 35.2h5.5z"/>
<path d="M28.5 32.5v2.7z"/>
<path d="M28.5 32.5h5.5z"/>
<path d="M28.5 24.3v8.2z"/>
<path d="M93.9 24.3v2.7z"/>
<path d="M28.5 24.3h46.3z"/>
<path d="M74.8 24.3h19.1z"/>
<path d="M93.9 24.3h2.7z"/>
<path d="M74.8 24.3v2.7z"/>
<path d="M28.5 43.3h5.5z"/>
<path d="M28.5 43.3v27.3z"/>
<path d="M28.5 70.6h54.5z"/>
<path d="M83 54.3v16.3z"/>
<path d="M83 54.3h2.7z"/>
<path d="M102 32.5v8.1z"/>
<path d="M93.9 37.9v2.7z"/>
<path d="M93.9 40.6v2.7z"/>
<path d="M93.9 40.6h8.1z"/>
<path d="M167.4 144.1h16.3z"/>
<path d="M191.9 37.9h8.2z"/>
<path d="M246.4 62.4h13.6z"/>
<path d="M167.4 141.4h16.3z"/>
<path d="M246.4 65.1h13.6z"/>
<path d="M167.4 138.7h16.3z"/>
<path d="M246.4 67.9h13.6z"/>
<path d="M167.4 135.9h16.3z"/>
<path d="M273.6 130.5v2.7z"/>
<path d="M246.4 116.9h27.2z"/>
<path d="M273.6 116.9v2.7z"/>
</g>
<g font-size="3" fill="#808080">
<text x="74.3" y="23.9" transform="rotate(-90 74.3 23.9)">N2</text>
<text x="119.7" y="22.7">R1</text>
<text x="136.8" y="23.6" transform="rotate(-90 136.8 23.6)">NN1</text>
<text x="39.4" y="28.4">U$3</text>
<text x="74.3" y="28.5" transform="rotate(-90 74.3 28.5)">CIN</text>
<text x="119.7" y="27.8">0.2</text>
<text x="136.8" y="26.3" transform="rotate(-90 136.8 26.3)">CI</text>
<text x="164" y="26.3" transform="rotate(-90 164 26.3)">COU+T3V3</text>
<text x="141.5" y="35.2" transform="rotate(-90 141.5 35.2)">10µ</text>
<text x="153.8" y="32.5">IC2</text>
<text x="168.8" y="35.2" transform="rotate(-90 168.8 35.2)">2.2µ</text>
<text x="208.3" y="34.4">IC1</text>
<text x="20.4" y="40.6">BUS_SDA</text>
<text x="53" y="40.6">BUS_SCL</text>
<text x="55.8" y="37.9">GND</text>
<text x="79.1" y="37" transform="rotate(-90 79.1 37)">100µF</text>
<text x="92.3" y="36.5" transform="rotate(-90 92.3 36.5)">R4</text>
<text x="97.4" y="36.5" transform="rotate(-90 97.4 36.5)">1M</text>
<text x="106.7" y="39.3" transform="rotate(-90 106.7 39.3)">FDN360P</text>
<text x="109.4" y="39.3" transform="rotate(-90 109.4 39.3)">Q2</text>
<text x="134.7" y="40.6">GND</text>
<text x="148.3" y="40.6">GND</text>
<text x="162" y="40.6">GND</text>
<text x="191.9" y="37.9">RESET</text>
<text x="72.1" y="43.4">GND</text>
<text x="78.9" y="51.5">PMBF170</text>
<text x="78.9" y="48.8">Q1</text>
<text x="140.2" y="48.8" transform="rotate(-90 140.2 48.8)">+3V3</text>
<text x="148.3" y="53.6">U1</text>
<text x="157.9" y="58.1">R3</text>
<text x="172.9" y="59.7">CURRENT</text>
<text x="189.2" y="59.7">AVCC</text>
<text x="194.6" y="57" transform="rotate(-90 194.6 57)">+3V3</text>
<text x="249.1" y="57">CURRENT</text>
<text x="39.4" y="62.4">M10X2</text>
<text x="148.3" y="65.1">INA193</text>
<text x="157.9" y="63.2">16k</text>
<text x="169.4" y="63.1" transform="rotate(-90 169.4 63.1)">C7</text>
<text x="249.1" y="62.4">ISP_SCK</text>
<text x="249.1" y="65.1">ISP_MISO</text>
<text x="91.2" y="67.9">GND</text>
<text x="174.6" y="70.6" transform="rotate(-90 174.6 70.6)">10n</text>
<text x="249.1" y="67.9">ISP_MOSI</text>
<text x="140.2" y="76">GND</text>
<text x="167.4" y="76">GND</text>
<text x="25.8" y="89.6" transform="rotate(-90 25.8 89.6)">+3V3</text>
<text x="25.1" y="95.8" transform="rotate(-90 25.1 95.8)">C3</text>
<text x="44.9" y="95.1">XBEE_DOUT</text>
<text x="150.4" y="95.8" transform="rotate(-90 150.4 95.8)">C8</text>
<text x="156.5" y="92.4" transform="rotate(-90 156.5 92.4)">+3V3</text>
<text x="158.6" y="95.8" transform="rotate(-90 158.6 95.8)">C9</text>
<text x="166.7" y="95.8" transform="rotate(-90 166.7 95.8)">C1</text>
<text x="166.7" y="92.3" transform="rotate(-90 166.7 92.3)">0</text>
<text x="174.9" y="95.8" transform="rotate(-90 174.9 95.8)">C6</text>
<text x="197.4" y="92.4">GND</text>
<text x="44.9" y="97.8">XBEE_DIN</text>
<text x="30.2" y="103.3" transform="rotate(-90 30.2 103.3)">100n C4</text>
<text x="35.7" y="103.3" transform="rotate(-90 35.7 103.3)">1µ</text>
<text x="107.5" y="103.3">XBEE_RTS</text>
<text x="155.5" y="103.3" transform="rotate(-90 155.5 103.3)">100n</text>
<text x="163.7" y="103.3" transform="rotate(-90 163.7 103.3)">100n</text>
<text x="171.8" y="103.3" transform="rotate(-90 171.8 103.3)">100n</text>
<text x="180" y="103.3" transform="rotate(-90 180 103.3)">100n</text>
<text x="249.1" y="103.3">BUS_SDA</text>
<text x="249.1" y="106">BUS_SCL</text>
<text x="23.1" y="108.7">GNDGND</text>
<text x="156.5" y="111.4">GND</text>
<text x="107.5" y="114.2">XBEE_CTS</text>
<text x="55.8" y="125">GND</text>
<text x="249.1" y="122.3">XBEE_RTS</text>
<text x="249.1" y="125">XBEE_CTS</text>
<text x="178.3" y="127.8" transform="rotate(-90 178.3 127.8)">+3V3</text>
<text x="185.6" y="131.7">53261-06</text>
<text x="249.1" y="130.5">XBEE_DOUT</text>
<text x="249.1" y="127.8">XBEE_DIN</text>
<text x="272" y="129.1" transform="rotate(-90 272 129.1)">R2</text>
<text x="277.1" y="129.1" transform="rotate(-90 277.1 129.1)">180</text>
<text x="167.4" y="135.9">ISP_MOSI</text>
<text x="208.3" y="135.9">MEGA16-A</text>
<text x="167.4" y="141.4">ISP_SCK</text>
<text x="167.4" y="138.7">ISP_MISO</text>
<text x="277.4" y="140.8" transform="rotate(-90 277.4 140.8)">LED1</text>
<text x="107.5" y="146.8" transform="rotate(-90 107.5 146.8)">+3V3</text>
<text x="167.4" y="144.1">RESET</text>
<text x="270.9" y="149.6">GND</text>
<text x="178.3" y="155">GND</text>
<text x="108.6" y="156.4" transform="rotate(-90 108.6 156.4)">L1</text>
<text x="112.9" y="160.4">AVCC</text>
<text x="113.8" y="156.4" transform="rotate(-90 113.8 156.4)">10µ</text>
<text x="109.5" y="163.8" transform="rotate(-90 109.5 163.8)">C5</text>
<text x="114.6" y="171.3" transform="rotate(-90 114.6 171.3)">100n</text>
<text x="107.5" y="176.8">GND</text>
</g>
<g font-size="2.8" fill="#808080">
<text x="66.6" y="88.8">U$1</text>
<text x="66.6" y="122.3">XBEE-1B1</text>
</g>
<g font-size="2.6" fill="#808080">
<text x="146.3" y="25">IN</text>
<text x="148.9" y="28.9">GND</text>
<text x="151.7" y="25">OUT</text>
<text x="35.6" y="32.1">1</text>
<text x="35.6" y="34.8">3</text>
<text x="47.4" y="32.1">2</text>
<text x="47.4" y="34.8">4</text>
<text x="35.6" y="37.5">5</text>
<text x="35.6" y="40.3">7</text>
<text x="47.4" y="37.5">6</text>
<text x="47.4" y="40.3">8</text>
<text x="204.5" y="37.5">4</text>
<text x="210.8" y="38.7">RESET</text>
<text x="226.5" y="38.7">(ADC7)PA7</text>
<text x="226.5" y="41.4">(ADC6)PA6</text>
<text x="243.4" y="37.5">30</text>
<text x="243.4" y="40.3">31</text>
<text x="34.5" y="45.7">11</text>
<text x="35.6" y="43">9</text>
<text x="47.4" y="43">10</text>
<text x="47.4" y="45.7">12</text>
<text x="204.5" y="45.7">7</text>
<text x="210.8" y="46.9">XTAL2</text>
<text x="226.5" y="44.2">(ADC5)PA5</text>
<text x="226.5" y="46.9">(ADC4)PA4</text>
<text x="243.4" y="43">32</text>
<text x="243.4" y="45.7">33</text>
<text x="34.3" y="48.4">13</text>
<text x="34.3" y="51.1">15</text>
<text x="34.3" y="53.9">17</text>
<text x="47.4" y="48.4">14</text>
<text x="47.4" y="51.1">16</text>
<text x="47.4" y="53.9">18</text>
<text x="142.5" y="53.9" transform="rotate(-90 142.5 53.9)">5</text>
<text x="204.5" y="51.1">8</text>
<text x="210.8" y="52.3">XTAL1</text>
<text x="226.5" y="49.6">(ADC3)PA3</text>
<text x="226.5" y="52.3">(ADC2)PA2</text>
<text x="243.4" y="48.4">34</text>
<text x="243.4" y="51.1">35</text>
<text x="243.4" y="53.9">36</text>
<text x="34.3" y="56.6">19</text>
<text x="47.4" y="56.6">20</text>
<text x="138.5" y="56.6">3</text>
<text x="151.4" y="59.3">1</text>
<text x="203.2" y="59.3">27</text>
<text x="203.2" y="56.6">29</text>
<text x="210.8" y="57.8">AREF</text>
<text x="226.5" y="55.1">(ADC1)PA1</text>
<text x="226.5" y="57.8">(ADC0)PA0</text>
<text x="243.4" y="56.6">37</text>
<text x="138.5" y="62">4</text>
<text x="203.2" y="62">28</text>
<text x="210.8" y="63.2">AGND</text>
<text x="210.8" y="60.5">AVCC</text>
<text x="226.7" y="66">(MISO)PB6</text>
<text x="227.8" y="63.2">(SCK)PB7</text>
<text x="243.4" y="62">3</text>
<text x="243.4" y="64.8">2</text>
<text x="142.5" y="66.8" transform="rotate(-90 142.5 66.8)">2</text>
<text x="203.2" y="67.5">17</text>
<text x="204.5" y="70.2">5</text>
<text x="210.8" y="71.4">VCC</text>
<text x="226.7" y="68.7">(MOSI)PB5</text>
<text x="229.4" y="71.4">(SS)PB4</text>
<text x="243.4" y="67.5">1</text>
<text x="243.4" y="70.2">44</text>
<text x="203.2" y="72.9">38</text>
<text x="221.7" y="76.8">(AIN0/INT2)PB2</text>
<text x="222" y="74.1">(AIN1/OC0)PB3</text>
<text x="243.4" y="72.9">43</text>
<text x="243.4" y="75.7">42</text>
<text x="203.2" y="78.4">18</text>
<text x="203.2" y="83.8">39</text>
<text x="204.5" y="81.1">6</text>
<text x="210.8" y="82.3">GND</text>
<text x="224.4" y="82.3">(T0/XCK)PB0</text>
<text x="229.8" y="79.6">(T1)PB1</text>
<text x="243.4" y="78.4">41</text>
<text x="243.4" y="81.1">40</text>
<text x="224.7" y="87.7">(TOSC2)PC7</text>
<text x="243.4" y="86.5">26</text>
<text x="243.4" y="89.3">25</text>
<text x="62.8" y="92">1</text>
<text x="62.8" y="94.7">2</text>
<text x="69.2" y="93.2">VDD</text>
<text x="69.2" y="95.9">DOUT</text>
<text x="91.4" y="95.9">DIO1</text>
<text x="91.4" y="93.2">DIO0</text>
<text x="101.8" y="94.7">19</text>
<text x="101.8" y="92">20</text>
<text x="224.7" y="90.5">(TOSC1)PC6</text>
<text x="227.5" y="95.9">(TDO)PC4</text>
<text x="228.7" y="93.2">(TDI)PC5</text>
<text x="243.4" y="92">24</text>
<text x="243.4" y="94.7">23</text>
<text x="62.8" y="97.4">3</text>
<text x="62.8" y="100.2">4</text>
<text x="69.2" y="98.6">DIN</text>
<text x="69.2" y="101.4">DIO12</text>
<text x="91.4" y="101.4">DIO3</text>
<text x="91.4" y="98.6">DIO2</text>
<text x="101.8" y="100.2">17</text>
<text x="101.8" y="97.4">18</text>
<text x="227.5" y="98.6">(TMS)PC3</text>
<text x="227.8" y="101.4">(TCK)PC2</text>
<text x="243.4" y="97.4">22</text>
<text x="243.4" y="100.2">21</text>
<text x="62.8" y="102.9">5</text>
<text x="62.8" y="105.6">6</text>
<text x="69.2" y="104.1">RESET</text>
<text x="69.2" y="106.8">RSSI</text>
<text x="91.4" y="106.8">DIO5</text>
<text x="92.2" y="104.1">RTS</text>
<text x="101.8" y="105.6">15</text>
<text x="101.8" y="102.9">16</text>
<text x="227.6" y="104.1">PC1(SDA)</text>
<text x="227.9" y="106.8">PC0(SCL)</text>
<text x="243.4" y="102.9">20</text>
<text x="243.4" y="105.6">19</text>
<text x="62.8" y="108.3">7</text>
<text x="62.8" y="111">8</text>
<text x="62.8" y="113.8">9</text>
<text x="69.2" y="109.5">DIO11</text>
<text x="69.2" y="112.2">RES</text>
<text x="91.4" y="112.2">DIO9</text>
<text x="92.1" y="109.5">RES</text>
<text x="101.8" y="113.8">12</text>
<text x="101.8" y="111">13</text>
<text x="101.8" y="108.3">14</text>
<text x="227.6" y="112.2">(OC2)PD7</text>
<text x="243.4" y="113.8">15</text>
<text x="243.4" y="111">16</text>
<text x="61.6" y="116.5">10</text>
<text x="69.2" y="115">DTR</text>
<text x="69.2" y="117.7">GND</text>
<text x="91.4" y="117.7">DIO4</text>
<text x="92.2" y="115">CTS</text>
<text x="101.8" y="116.5">11</text>
<text x="226.1" y="117.7">(OC1A)PD5</text>
<text x="228.5" y="115">(ICP)PD6</text>
<text x="243.4" y="119.2">13</text>
<text x="243.4" y="116.5">14</text>
<text x="226.1" y="120.4">(OC1B)PD4</text>
<text x="227.4" y="125.9">(INT0)PD2</text>
<text x="227.4" y="123.1">(INT1)PD3</text>
<text x="243.4" y="124.7">11</text>
<text x="243.4" y="121.9">12</text>
<text x="227.5" y="131.3">(RXD)PD0</text>
<text x="227.8" y="128.6">(TXD)PD1</text>
<text x="243.4" y="130.1">9</text>
<text x="243.4" y="127.4">10</text>
<text x="189.2" y="134">X1-1</text>
<text x="189.2" y="136.8">X1-2</text>
<text x="189.2" y="139.5">X1-3</text>
<text x="189.2" y="142.2">X1-4</text>
<text x="189.2" y="144.9">X1-5</text>
<text x="189.2" y="147.6">X1-6</text>
</g>
<g font-size="2.4" fill="#800000">
<text x="136.8" y="28.4" transform="rotate(-90 136.8 28.4)">+</text>
<text x="164" y="28.4" transform="rotate(-90 164 28.4)">+</text>
</g>
</svg>
